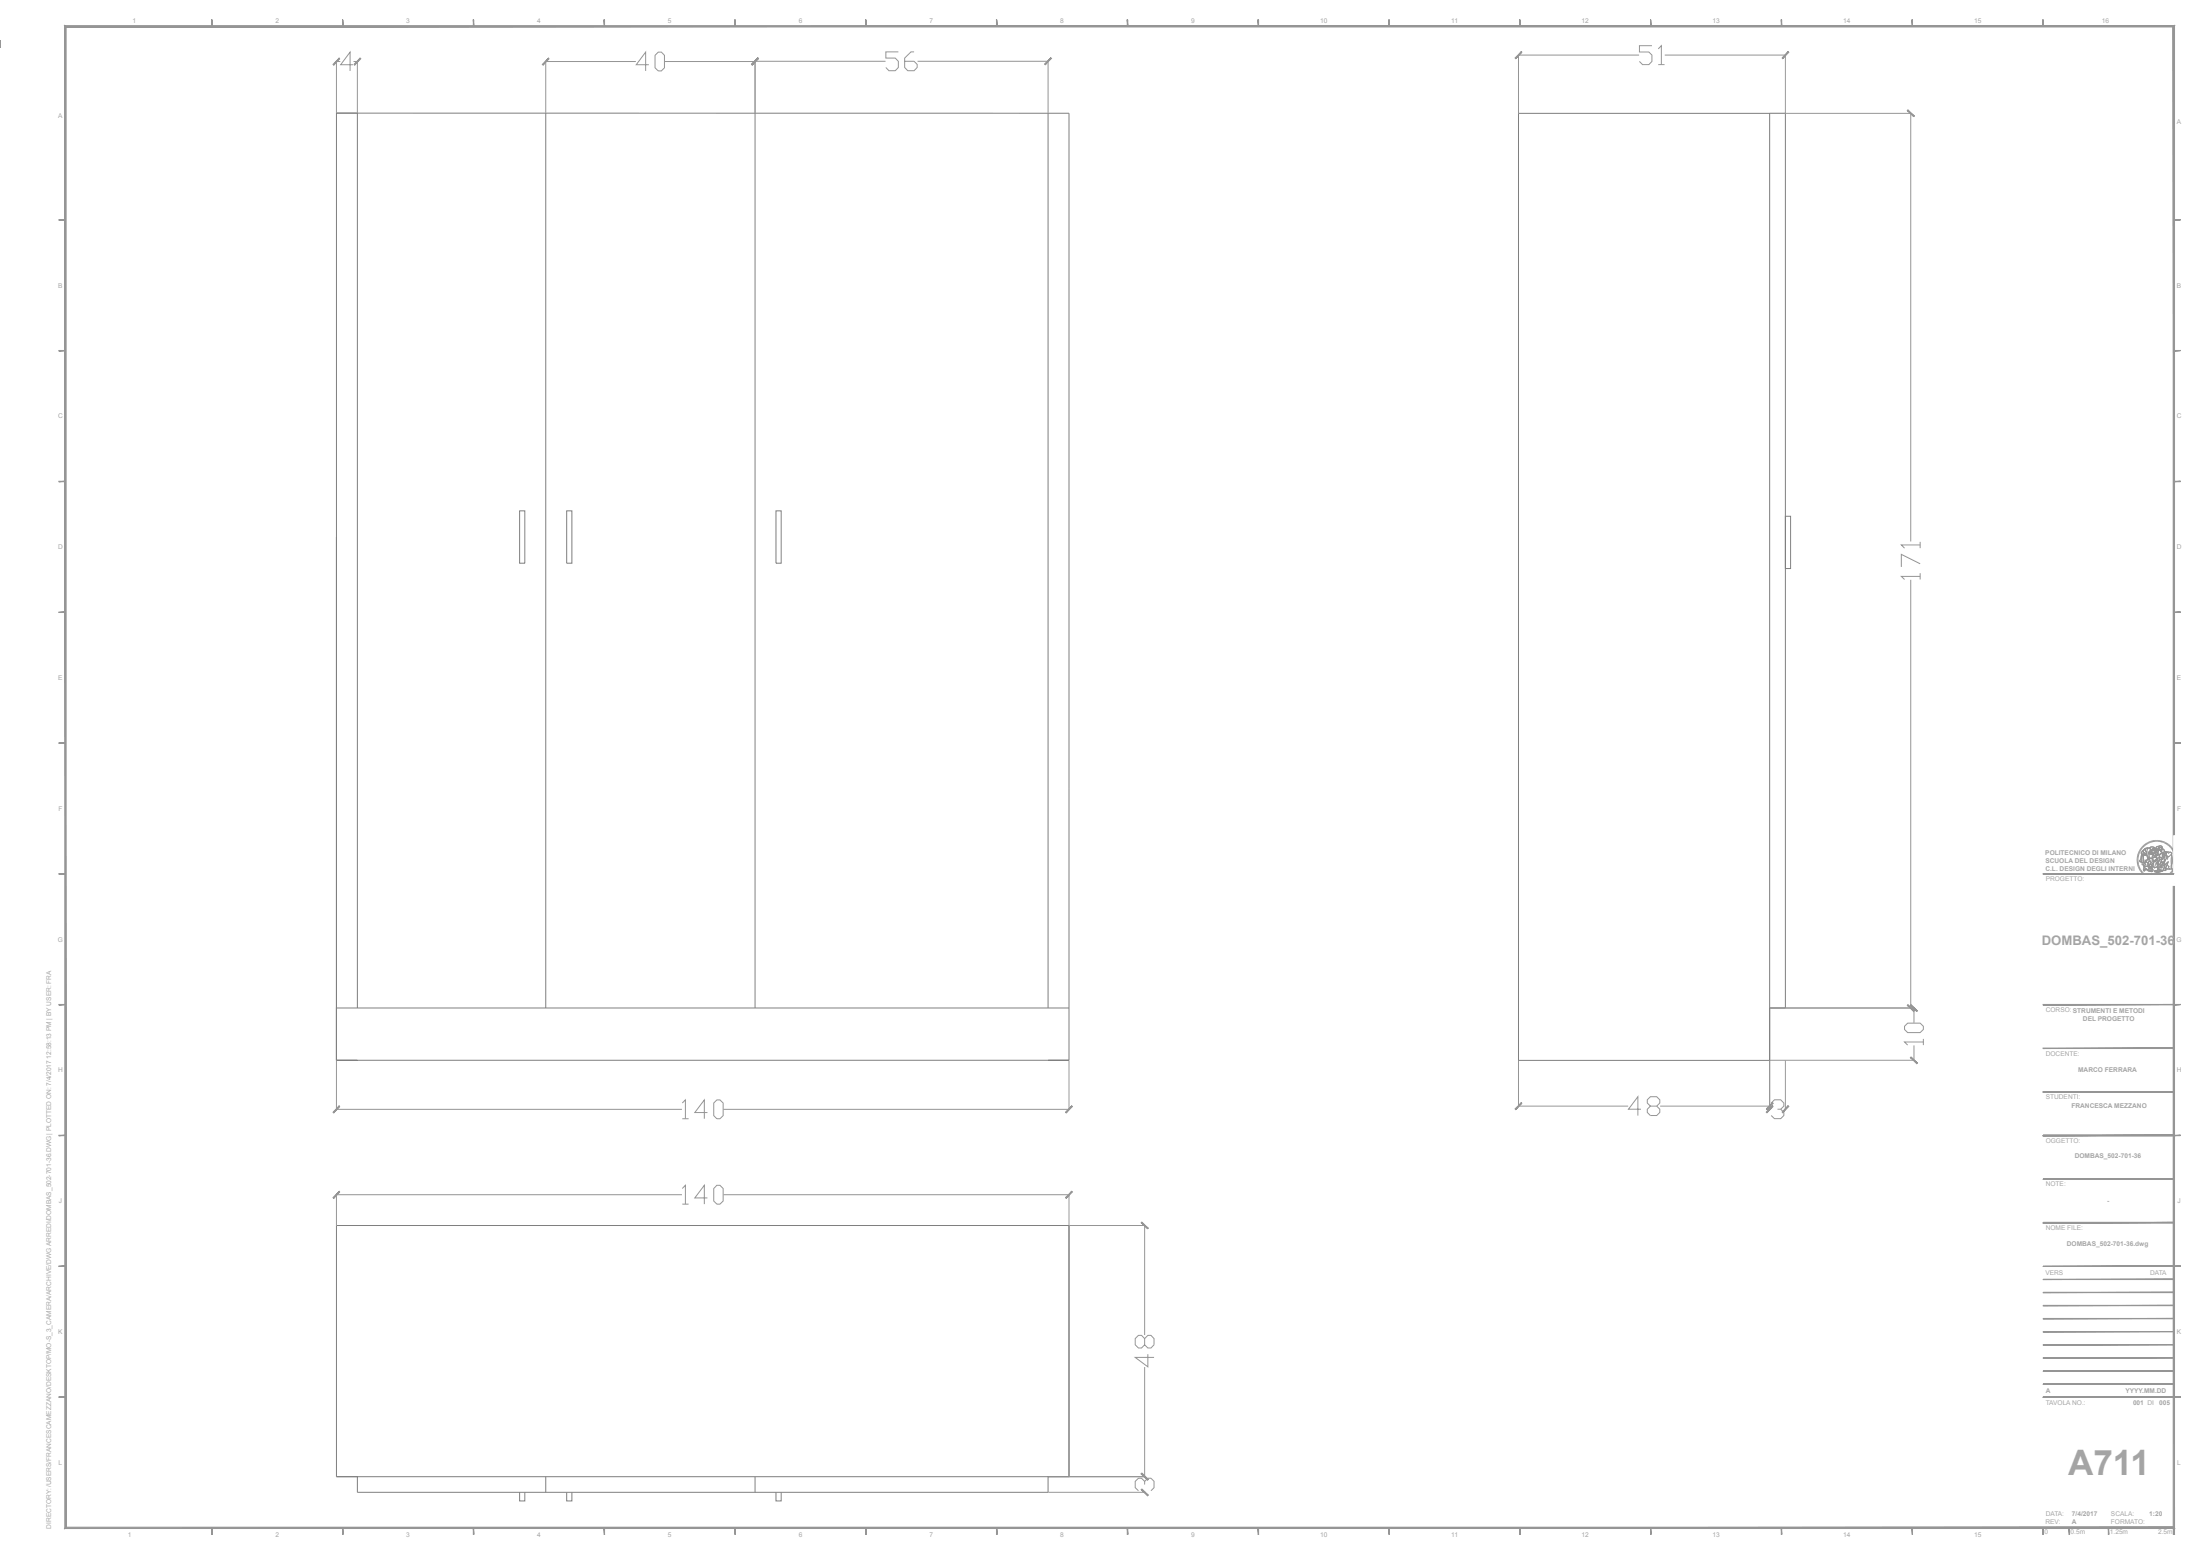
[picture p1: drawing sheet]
<svg xmlns="http://www.w3.org/2000/svg" width="841mm" height="594mm" viewBox="0 0 841 594" stroke-linecap="round" stroke-linejoin="round" font-family="sans-serif">
<g fill="none" stroke="#7f7f7f" stroke-width=".38">
<path d="M128.6 43.2h8v342.1M208.6 43.2v342.1M288.6 43.2v342.1M400.6 43.3v342M580.5 43.3h102v342h-6v20h-96zM676.5 43.3v362M198.6 195.3h2v20h-2zM216.6 195.3h2v20h-2zM296.6 195.3h2v20h-2zM682.5 197.3h2v20h-2zM128.6 205.3v200M408.6 385.3h-280v20"/>
<path d="M128.6 405.3v-362.1l280 .1v362M136.6 405.3h-8h280h-8M408.6 468.4v96.1h-280M408.6 468.4v96.1h-8v5.9h-264v-5.9h-8M408.6 468.4h-280v96.1M198.6 570.4v3.3h2v-3.3M208.6 564.5v5.9M216.6 570.4v3.3h2v-3.3M288.6 564.5v5.9M296.6 570.4v3.3h2v-3.3"/>
</g>
<g fill="none" stroke="#959595" stroke-width=".38">
<path d="M343.4 19.8h-4.8v2.4h3.6l1.2 1.2v2.4l-1.2 1.2h-2.4l-1.2-1.2M349.4 19.8h-1.2l-2.4 2.4v3.6l1.2 1.2h2.4l1.2-1.2v-1.2l-1.2-1.2h-3.6M631.5 17.5h-4.8v2.4h3.6l1.2 1.2v2.4l-1.2 1.2h-2.4l-1.2-1.2M633.9 18.7l1.2-1.2v7.2M128.6 23.4v19.8M128.6 23.5h1.5M135 24.7h-4.8l3.6-4.8v7.2M135.1 23.5h1.5M136.6 23.4v19.8M208.6 23.5h34.5M208.6 23.4v19.8M248 24.7h-4.8l3.6-4.8v7.2"/>
<path d="M250.4 21.1l1.2-1.2h1.2l1.2 1.2v4.8l-1.2 1.2h-1.2l-1.2-1.2zM254.1 23.5h34.5M288.6 23.3v19.9M288.6 23.4h49.9M350.7 23.4h49.9M400.6 23.3v19.9M580.5 21v22.2M580.5 21.1h46.1M633.9 24.7h2.4M636.4 21.1h46.1M682.5 21v22.2M676.6 43.3h54"/>
<path d="M730.4 43.3v163.7M734 215.5l-7.2-3.6v4.8M734 208.3h-7.2l1.3 1.2M734 207.1v2.4M734 219.1v2.4M730.4 221.6v163.7M734 220.3h-7.2l1.3 1.2M816.8 328.7h.7M816.8 328.4h.7M816.8 328l.7 .1M816.9 327.6l.6 .1M816.9 327.3l.7 .1"/>
<path d="M817 326.9l.7 .2M817.1 326.6l.7 .2M817.2 326.2l.6 .3M817.3 325.9l.7 .3M817.5 325.6l.6 .3M817.5 329l-.7 .1M817.5 329.4h-.7M817.5 329.7l-.6 .1M817.6 330l-.7 .1M817.6 325.3l.6 .3M817.6 330.3l-.6 .2M817.7 330.6l-.6 .2"/>
<path d="M817.8 324.9l.6 .4M817.8 330.9l-.6 .3M817.9 331.2l-.6 .3M818 324.6l.6 .4M818.1 331.5l-.7 .3M818.2 324.3l.5 .4M818.2 331.8l-.6 .4M818.4 332.1l-.6 .4M818.4 324l.5 .5M818.5 332.4l-.6 .4M818.6 323.8l.5 .4M818.7 332.7l-.6 .4"/>
<path d="M818.9 323.5l.4 .5M818.9 332.9l-.5 .5M819.1 323.3l.5 .4M819.1 333.2l-.5 .5M819.3 333.4l-.5 .5M819.4 323l.4 .5M819.5 333.7l-.4 .5M819.6 322.8l.4 .5M819.7 333.9l-.4 .5M819.9 322.6l.4 .5M820 334.1l-.4 .6M820.2 322.3l.4 .6"/>
<path d="M820.3 334.3l-.4 .6M820.5 322.2l.3 .6M820.6 334.5l-.4 .6M820.8 322l.3 .6M820.8 334.7l-.3 .6M821.1 334.8l-.3 .6M821.1 321.8l.3 .6M821.4 335l-.3 .6M821.4 321.7l.3 .6M821.7 335.1l-.3 .7M821.8 321.5l.2 .7M822 335.3l-.3 .6"/>
<path d="M822.1 321.4l.2 .7M822.3 335.4l-.2 .6M822.5 321.3l.1 .7M822.6 335.5l-.2 .6M822.8 328.1l.6-.5 .8 .3a.42 .42 0 0 1 .4 .2 .42 .42 0 0 1-.2 .5l-.4 .1a.61 .61 0 0 1-.7 .3 .61 .61 0 0 1-.5-.6zM822.8 321.2l.2 .7M822.9 335.6l-.1 .6M823.2 321.2l.1 .6M823.2 335.6l-.1 .7M823.3 329l.6 .4 .8-1-.8-.7h-.6l-.5 .7-.2-.1 .3-1.1 .2-.2 1.3 .2 .5-.4v-.3l.6 .1 .2 1-.3 .6 .2 .5-1 1.3h-.3l.5 .2-.1 .4 .3-.3-.3 1.1-1.1 .3-.8-.8 .5-1.6M823.5 321.1l.1 .7M823.6 335.6l-.1 .7"/>
<path d="M823.6 332.9l2-.5 1.2 .3-2.1 .6zM823.9 321.1v.7M823.9 335.7l-.1 .7M824.2 335.7v.7M824.2 321.1v.7M824.5 335.7v.7M824.6 321.1v.7M824.7 333.3l2.1-.6v.3l-2.1 .6zM824.8 335.7l.1 .7M825 321.1l-.1 .7M825 331.5l.3-.1 .1 1.1-.3-.6-.3 .7zM825.2 335.7l.1 .7"/>
<path d="M825.3 323.5a.71 .71 0 0 1 .9-.1 .71 .71 0 0 1 .3 .8l-.4 1.3 .3-1.2-.2-.5-.7 .4-.3 .9-.2-.9zM825.3 321.1l-.1 .7M825.5 335.6l.1 .7M825.5 326.6l1.1-.4a.81 .81 0 0 1 1 .6 .81 .81 0 0 1-.7 1 .76 .76 0 0 1-1.2-.2zM825.6 328.6l.8-.1-1.1 2.3v.7l-.5 .6-.1-1zM825.6 324l.6-.2 .2 .5-.3 .5a.48 .48 0 0 1-.6-.2 .48 .48 0 0 1 .1-.6zM825.6 321.2l-.1 .6M825.8 335.6l.1 .6M826 321.2l-.2 .7M826.1 329.6l.2-.1a.41 .41 0 0 1 .5 .2 .41 .41 0 0 1-.1 .6l-.3 .5 .1 .8-.7 .1zM826.1 335.5l.2 .6M826.4 326.2l1.1-.6h.8l-.7 1z"/>
<path d="M826.4 321.3l-.2 .7M826.4 335.4l.2 .7M826.5 324.3l.7 .5 .4 .8a.76 .76 0 0 1-1.3-.1zM826.7 321.4l-.2 .7M826.8 335.3l.2 .7M827 321.5l-.2 .7M827.1 327.6h.3l-.1 .5a1 1 0 0 1-.1 1.2 1 1 0 0 1-1.1 .3l.3-1.1zM827.1 335.2l.2 .7M827.4 321.6l-.3 .7M827.4 335.1l.2 .6M827.5 330.6l1.2-1-.9 2.2a.55 .55 0 0 1 .2 .6 .55 .55 0 0 1-.5 .4 .62 .62 0 0 1-.4-.6 .62 .62 0 0 1 .3-.6zM827.7 334.9l.3 .7"/>
<path d="M827.7 321.8l-.3 .6M827.9 334.8l.4 .5M828 322l-.3 .6M828.2 334.6l.4 .6M828.3 322.1l-.3 .6M828.5 325.8l.5-.1a.75 .75 0 0 1 1 .8l.1 .3a9.2 9.2 0 0 1-.1 4.6l.3 .7h-2.5l.9-2.5-1.5 1.3a5.3 5.3 0 0 1 1.6-3.4l.2-.1-.9-.7zM828.5 334.4l.4 .6M828.6 322.3l-.3 .6M828.8 334.2l.3 .6M828.9 322.5l-.4 .6M829 334l.4 .5M829.2 322.7l-.4 .6"/>
<path d="M829.2 333.8l.5 .5M829.5 322.9l-.5 .5M829.5 333.6l.5 .4M829.7 333.4l.5 .4M829.7 323.2l-.4 .5M829.9 333.1l.5 .4M830 323.4l-.5 .5M830.1 332.8l.5 .4M830.2 323.7l-.5 .5M830.3 332.5l.5 .4M830.5 324l-.5 .4M830.5 332.3l.6 .3"/>
<path d="M830.6 332l.6 .3M830.7 324.3l-.6 .4M830.8 331.7l.6 .3M830.9 324.5l-.6 .4M830.9 331.4l.6 .3M831 331.1l.6 .3M831.1 324.9l-.6 .3M831.1 330.8l.7 .2M831.2 325.2l-.6 .3M831.2 330.5l.7 .1M831.3 330.2l.6 .1M831.3 329.8l.7 .2"/>
<path d="M831.4 325.5l-.6 .3M831.4 329.5l.7 .1M831.4 329h.7M831.4 328.6h.7M831.4 329.2h.7M831.6 325.8l-.7 .3M831.7 326.2l-.7 .2M831.8 326.5l-.7 .2M831.9 326.8l-.7 .2M831.9 327.2l-.6 .1M832 327.6h-.7M832.1 327.9l-.7 .1"/>
<path d="M832.1 328.3h-.7M676.6 385.3h55.2M728.1 392.3l1.1-1.2h4.8l1.3 1.2v1.2l-1.3 1.2h-4.8l-1.1-1.2zM731.7 385.3v5.7M731.7 399.6v5.7M735.3 398.3h-7.2l1.1 1.2M735.3 397.1v2.4M128.6 405.4v18.8M408.6 405.4v18.8M580.5 405.4v17.5M676.5 405.4v18.7M676.6 405.3h55.2"/>
<path d="M682.5 405.4v18.7M128.6 424h132.1M260.8 421.6l1.2-1.2v7.2M260.8 427.6h2.4M270.4 425.3h-4.8l3.6-4.9v7.2M272.8 421.6l1.2-1.2h1.2l1.2 1.2v4.8l-1.2 1.2h-1.2l-1.2-1.2zM276.5 424h132.1M580.5 422.8h41.9M627.3 424h-4.8l3.6-4.8v7.2M630.9 422.8l-1.2-1.2v-1.2l1.2-1.2h2.4l1.2 1.2v1.2l-1.2 1.2h-2.4l-1.2 1.2v1.2l1.2 1.2h2.4l1.2-1.2v-1.2l-1.2-1.2M634.6 422.8h41.9M676.5 424h.5"/>
<path d="M677.1 421.6l1.2-1.2h2.4l1.2 1.2v1.2l-1.2 1.2h-1.2M680.7 424l1.2 1.2v1.2l-1.2 1.2h-2.4l-1.2-1.2M682 424h.5M260.7 456.7l-132.1-.1v11.8M260.8 454.3l1.2-1.2v7.2M270.4 457.9h-4.8l3.6-4.8v7.2M274 453.1h1.2l1.2 1.2v4.8l-1.2 1.2h-1.2l-1.2-1.2v-4.8zM276.5 456.7l132.1-.1v11.8M260.8 460.3h2.4M408.7 468.4h29M437.6 468.4v41.9M437.6 511.7l1.2-1.3h1.2l1.2 1.3v2.3l-1.2 1.3h-1.2l-1.2-1.3v-2.3l-1.2-1.3h-1.2l-1.2 1.3v2.3l1.2 1.3h1.2l1.2-1.3"/>
<path d="M438.8 517.6v4.9l-4.8-3.6h7.2M437.6 522.5v42.4M400.7 564.5h37M400.7 570.4h37M437.6 567.5v-1.3l-1.2-1.2h-1.2l-1.2 1.2v2.4l1.2 1.2M437.6 566.2l1.2-1.2h1.2l1.2 1.2v2.4l-1.2 1.2M437.6 570v.4"/>
</g>
<g fill="#959595" stroke="#959595" stroke-width=".38">
<path d="M129.7 22.2l-2.1 2.7 2.3-2.4zM129.7 22.2l-2.1 2.7-.3-.3z"/>
<path d="M137.7 22.2l-2.4 2.4 .3 .3zM137.7 22.2l.2 .3-2.3 2.4z"/>
<path d="M209.7 22.2l-2.1 2.7 2.3-2.4zM209.7 22.2l-2.1 2.7-.3-.3z"/>
<path d="M287.3 24.6l.2 .3 2.2-2.7zM289.7 22.2l.2 .3-2.4 2.4z"/>
<path d="M289.7 22.1l-2.2 2.6 2.4-2.4zM287.3 24.5l2.4-2.4-2.2 2.6z"/>
<path d="M399.3 24.5l.2 .2 2.2-2.6zM401.7 22.1l.3 .2-2.5 2.4z"/>
<path d="M129.7 422.7l-2.1 2.7 2.3-2.4zM129.7 422.7l-2.1 2.7-.3-.3z"/>
<path d="M407.3 425.1l.2 .3 2.2-2.7zM409.7 422.7l.3 .3-2.5 2.4z"/>
<path d="M581.6 421.5l-2.2 2.6 2.4-2.4zM579.2 423.9l2.4-2.4-2.2 2.6z"/>
<path d="M675.2 423.9l.2 .2 2.2-2.6zM677.6 421.5l.2 .2-2.4 2.4z"/>
<path d="M581.6 19.7l-2.2 2.7 2.4-2.4zM581.6 19.7l-2.2 2.7-.2-.2z"/>
<path d="M683.6 19.7l-2.4 2.5 .2 .2zM683.6 19.7l.2 .3-2.4 2.4z"/>
<path d="M677.6 422.7l-2.2 2.6 2.4-2.4zM677.6 422.7l-2.2 2.6-.2-.2z"/>
<path d="M683.6 422.7l-2.4 2.4 .2 .2zM683.6 422.7l.2 .2-2.4 2.4z"/>
<path d="M730.6 404l-.3 .2 2.7 2.1zM730.3 404.2l2.7 2.1-.3 .3z"/>
<path d="M730.3 384.2l2.4 2.5 .3-.3zM730.3 384.2l.3-.2 2.4 2.4z"/>
<path d="M729.4 384l-.3 .2 2.7 2.2zM729.1 384.2l2.7 2.2-.3 .3z"/>
<path d="M729.1 42.2l2.4 2.4 .3-.2zM729.1 42.2l.3-.2 2.4 2.4z"/>
<path d="M436.3 467.4l2.4 2.4 .2-.3zM436.3 467.4l.2-.3 2.4 2.4z"/>
<path d="M436.5 563.1l-.2 .3 2.6 2.1zM436.3 563.4l2.6 2.1-.2 .3z"/>
<path d="M436.3 563.4l2.4 2.4 .2-.3zM436.5 563.1l2.4 2.4-2.6-2.1z"/>
<path d="M436.5 569.1l-.2 .3 2.6 2.1zM436.3 569.4l2.6 2.1-.2 .3z"/>
<path d="M407.3 457.8l.2 .2 2.2-2.6zM409.7 455.4l.3 .2-2.5 2.4z"/>
<path d="M129.7 455.4l-2.1 2.6 2.3-2.4zM129.7 455.4l-2.1 2.6-.3-.2z"/>
<path d="M831 484.1l2.5-.2zM831 483.9h2.5z"/>
<path d="M831 534.1l2.5-.2zM831 533.9h2.5z"/>
<path d="M430.9 7.6l.2 2.5v-2.5zM430.9 7.6l.2 2.5h-.2z"/>
<path d="M25.3 583.8l-.5 .5 806-.5zM24.8 584.3l806-.5 .5 .5z"/>
<path d="M830.8 10.3v573.5l.5 .5zM830.8 10.3l.5-.5v574.5z"/>
<path d="M25.3 10.3h805.5l.5-.5zM24.8 9.8h806.5l-806 .5z"/>
<path d="M24.8 9.8l.5 574v-573.5zM24.8 9.8l.5 574-.5 .5z"/>
<path d="M380.9 7.6l.2 2.5v-2.5zM380.9 7.6l.2 2.5h-.2z"/>
<path d="M480.9 7.6l.2 2.5v-2.5zM480.9 7.6l.2 2.5h-.2z"/>
<path d="M531 7.6l.1 2.5zM531 7.6l.1 2.5z"/>
<path d="M580.9 7.6l.2 2.5zM580.9 7.6l.2 2.5z"/>
<path d="M630.9 7.6l.2 2.5zM630.9 7.6l.2 2.5z"/>
<path d="M680.9 7.6l.2 2.5zM680.9 7.6l.2 2.5z"/>
<path d="M730.9 7.6l.2 2.5zM730.9 7.6l.2 2.5z"/>
<path d="M780.9 7.6l.2 2.5zM780.9 7.6l.2 2.5z"/>
<path d="M22.5 284.1l2.5-.1zM22.5 284h2.5z"/>
<path d="M22.5 234.1l2.5-.1zM22.5 234h2.5z"/>
<path d="M22.5 184.1l2.5-.1zM22.5 184h2.5z"/>
<path d="M22.5 134.1l2.5-.1zM22.5 134h2.5z"/>
<path d="M22.5 84.1l2.5-.1zM22.5 84h2.5z"/>
<path d="M22.5 384.1l2.5-.2zM22.5 383.9h2.5z"/>
<path d="M22.5 434.1l2.5-.2zM22.5 433.9h2.5z"/>
<path d="M22.5 484.1l2.5-.2zM22.5 483.9h2.5z"/>
<path d="M22.5 534.1l2.5-.2zM22.5 533.9h2.5z"/>
<path d="M22.5 334.1l2.5-.2zM22.5 333.9h2.5z"/>
<path d="M330.9 7.6l.2 2.5zM330.9 7.6l.2 2.5z"/>
<path d="M280.9 7.6l.2 2.5zM280.9 7.6l.2 2.5z"/>
<path d="M230.9 7.6l.2 2.5zM230.9 7.6l.2 2.5z"/>
<path d="M180.9 7.6l.2 2.5zM180.9 7.6l.2 2.5z"/>
<path d="M130.9 7.6l.2 2.5zM130.9 7.6l.2 2.5z"/>
<path d="M80.9 7.6l.2 2.5zM80.9 7.6l.2 2.5z"/>
<path d="M0 15.6l.1 2.5zM0 15.6l.1 2.5z"/>
<path d="M716.5 583.9h60zM716.5 584.1l60-.2z"/>
<path d="M831 284.1l2.5-.1zM831 284h2.5z"/>
<path d="M831 234.1l2.5-.1zM831 234h2.5z"/>
<path d="M831 184.1l2.5-.1zM831 184h2.5z"/>
<path d="M831 134.1l2.5-.1zM831 134h2.5z"/>
<path d="M831 84.1l2.5-.1zM831 84h2.5z"/>
<path d="M831 384.1l2.5-.2zM831 383.9h2.5z"/>
<path d="M831 434.1l2.5-.2zM831 433.9h2.5z"/>
<path d="M831 484.1l2.5-.2zM831 483.9h2.5z"/>
<path d="M831 534.1l2.5-.2zM831 533.9h2.5z"/>
<path d="M831 334.1l2.5-.2zM831 333.9h2.5z"/>
<path d="M430.9 584l.2 2.5v-2.5zM430.9 584l.2 2.5h-.2z"/>
<path d="M380.9 584l.2 2.5v-2.5zM380.9 584l.2 2.5h-.2z"/>
<path d="M480.9 584l.2 2.5v-2.5zM480.9 584l.2 2.5h-.2z"/>
<path d="M531 584l.1 2.5zM531 584l.1 2.5z"/>
<path d="M580.9 584l.2 2.5zM580.9 584l.2 2.5z"/>
<path d="M630.9 584l.2 2.5zM630.9 584l.2 2.5z"/>
<path d="M680.9 584l.2 2.5zM680.9 584l.2 2.5z"/>
<path d="M730.9 584l.2 2.5zM730.9 584l.2 2.5z"/>
<path d="M330.9 584l.2 2.5zM330.9 584l.2 2.5z"/>
<path d="M280.9 584l.2 2.5zM280.9 584l.2 2.5z"/>
<path d="M230.9 584l.2 2.5zM230.9 584l.2 2.5z"/>
<path d="M180.9 584l.2 2.5zM180.9 584l.2 2.5z"/>
<path d="M130.9 584l.2 2.5zM130.9 584l.2 2.5z"/>
<path d="M80.9 584l.2 2.5zM80.9 584l.2 2.5z"/>
<path d="M780.9 584l.2 2.5zM780.9 584l.2 2.5z"/>
</g>
<path d="M824.3 329.9l.3 .1 .2-.6 .5-.2-.5 1.4v-.4z" fill="none" stroke="#959595" stroke-width=".38"/>
<g fill="none" stroke="#959595" stroke-width=".38">
<path d="M818.7 326.3l1.4 .3 .5-.3 .1 .6-1.8-.1zM818.9 326.8l-.8 2.6 .4 .1M818.9 325.4l.4-.3 .1 .8 1.2 .4-.5 .3-1.2-.1-.4-.6zM819 327l.6-.1-.3 .5-.1 2.4-.7-.3zM819.5 324.8l.5-.5 1.3-.1-.8 .1a.7 .7 0 0 0-.5 .8 .7 .7 0 0 0 .6 .6v.6l-1.2-.4zM819.5 330.8l1 .4 .6-.2 .4 1 .2-.2 .3 .3-.1-.5 .2 .4-.1-.5 .4 .2-.7-.8a.45 .45 0 0 1 .4-.6 .45 .45 0 0 1 .4 .6l.2 .5a.88 .88 0 0 1-.2 1.3 .88 .88 0 0 1-1.3-.2l-1.5-1zM819.5 327l1.2-.1 .6 1.1-.1 .5-.3 .2a.54 .54 0 0 0-.7 .1 .54 .54 0 0 0 0 .7l-.3 .3a.48 .48 0 0 1-.5-.1 .48 .48 0 0 1-.1-.6zM819.6 331.5l1.6 1a1.01 1.01 0 0 0 1.6-.4 .72 .72 0 0 1 0 1 .72 .72 0 0 1-1.1-.1l-.5-.1a.99 .99 0 0 0-1.5-.4l.1 .3a.39 .39 0 0 1-.5-.2 .39 .39 0 0 1 .2-.5zM820 329l1.2-.5 .5 .2a.55 .55 0 0 1 .3-.6 .55 .55 0 0 1 .6 .2l.2 .1a1.06 1.06 0 0 1 .5 1.4 1.06 1.06 0 0 1-1.4 .5l.3-.4a.54 .54 0 0 0-.6-.7 .54 .54 0 0 0-.4 .8l-.7-.7-.5 .1zM820 329.6l.5-.3 .1 .2a.88 .88 0 0 1 .7 .8 .88 .88 0 0 1-.6 .9l-.9-.2-.4-.3v-.3l.6-.2zM820.3 324.5l.5-.2a.81 .81 0 0 1 1.2 .3 .81 .81 0 0 1-.5 1.1l-.2 .4 .2 .6a1.1 1.1 0 0 0 .7 1.4l-.4 .1a.37 .37 0 0 1-.2 .5 .37 .37 0 0 1-.4-.2 .37 .37 0 0 1 .1-.5l-.6-1.1-.1-1.4-.6-.5zM820.7 326.9h-1.6a.86 .86 0 0 0-.7 1.2l-.6 1 .3 .3"/>
<path d="M821.4 329.4l.3-.2 .6 .4-.7 1.4 .8 .7-.4-.2 .1 .5-.2-.4 .1 .5-.3-.3-.2 .2-.3-.7zM821.6 326l.7-.3 .3 .3-.4 .2 .2 .4-.6-.1zM821.6 325.5l.9-.4-.1 .6-1.1 .5zM821.9 324l1.1-.3 .8 .7-.2 .1-.4-.2-.8 .5-.7-.5zM822 324.5l.5 .3 .7-.5 .3 .2-.6 .8-1-.1zM822.3 326l.9 .1-.5 .6a.4 .4 0 0 1-.4-.2 .4 .4 0 0 1 0-.5zM822.7 326l.5 .1-.2 .2a.34 .34 0 0 1-.3 .4 .34 .34 0 0 1-.4-.3 .34 .34 0 0 1 .3-.4l.2 .1-.3 .1M822.8 331l.8 .6M823.1 324.6l.2 .2M823.2 324.7l-.1 .1M823.2 329l1.2-.5-.1 .3a.5 .5 0 0 1-.3 .5 .5 .5 0 0 1-.6-.1zM823.5 324.9l.9-.2a.33 .33 0 0 1-.2 .5 .33 .33 0 0 1-.4-.3z"/>
<path d="M823.6 332.9l1.1 .4v.3l-1.1-.4zM823.6 325.6l1 .1 .4 .8-.2 .4-.3-.3 .2-.5a.48 .48 0 0 0-.7-.5 .48 .48 0 0 0-.1 .8 .44 .44 0 0 1-.1 .8 .44 .44 0 0 1-.6-.5zM823.9 325.6h.4l.4 .4-.3 1.1h-.5zM823.9 330.1l-.3 1.6 1.1-.3M824 324.4l.7 .1 .1 .4-.9-.2zM824 328.8l.2 .1M824.1 328.9h.1M824.3 324.8l-.8 .1h.3a.32 .32 0 0 0 .4 .3 .32 .32 0 0 0 .1-.5l.1 .2M824.9 324.5l.1 .4M824.9 326.5l.1-1.5-.3-.4a.58 .58 0 0 1-.4-.8 .58 .58 0 0 1 1-.1l-.1 1.4 .2-.6 .2 .4 .5-.1v.7l.1-.2a.67 .67 0 0 1 .2 .8 .67 .67 0 0 1-.6 .4l-.3 .2M825.5 324.3h.3M825.7 324.3v.1"/>
<path d="M826 324.5h.2M826.1 324.5h.1M826.3 327.8h.1M826.5 327.7l-.3 .1M827.2 329.5a.92 .92 0 0 0-1.1 .2 .92 .92 0 0 0-.1 1 .51 .51 0 0 0-.2 .7 .51 .51 0 0 0 .7 .2l-.1-.8 .5-1.3M828.6 325.6l-.5 1.1 .9 .7M828.8 327.6l-.3 1M828.9 331l.2 .8 .5 .4M830 326.6a11.3 11.3 0 0 1 0 5.1l.3 .4h-2.5"/>
</g>
<g fill="none" stroke="#959595" stroke-width=".38">
<path d="M818.7 326.3v.5M819.1 326.9l-.3 .6-.3 2 .7 .3M819.4 330.5l.3 .5h1.4M819.5 330.8l.1 .6 .7 .6 1.9 .9M819.6 327l-.3 .4 .1 2.3M819.7 331.5l-.1 .1a.73 .73 0 0 0 .2 1.3v-.5a1.02 1.02 0 0 1 1.4 .5 1.24 1.24 0 0 0 1.8-.2l-.2-.6M819.8 329.9a.48 .48 0 0 0-.7-.1 .48 .48 0 0 0 .1 .8 .71 .71 0 0 1 .7-.4 .71 .71 0 0 1 .6 .6M820.4 329.2l.7 .8M820.5 329.3l-.6 .5 .1 .4M820.8 327.2l.3 1.4M821.1 324.5l-.5 1.9 .7 1.7a.36 .36 0 0 0-.1 .4 .36 .36 0 0 0 .5 .2 .36 .36 0 0 0 .1-.5l.4-.1-.2-.1a.9 .9 0 0 1-.5-1.3 1.66 1.66 0 0 1 .6-1.8 1.07 1.07 0 0 0-1.5-.7 1.06 1.06 0 0 0-1.2 .5 1.06 1.06 0 0 0 .3 1.3l.9 .3-.5 .3-1.2-.1a.85 .85 0 0 1 .4-1.4M821.2 328.5l-.3 .2a.53 .53 0 0 0-.7 .1 .53 .53 0 0 0 0 .7"/>
<path d="M821.3 324.2l-.8 .1-.5 .5 .1 .4 .5 .3M821.4 329.4l.3-.2 .6 .4-.7 1.4 .8 .7-.4-.1 .2 .4-.3-.4 .1 .5-.3-.3-.2 .2-.3-.7zM821.6 326l.2 .5 .6 .1M821.7 324.3l.6-.6 1 .1a.36 .36 0 0 1 .4 .2 .36 .36 0 0 1-.2 .5l-.3-.2-.5 .4-.7-.1M822.2 328.1l.7 .3M822.3 330.4l.4 1a.83 .83 0 0 1 0 1 .83 .83 0 0 1-.9 .3M822.4 325.7l.2 .3M822.5 325.5l-1.2 .7M822.5 329l-.8 .2M822.5 325.1l-.3 .5M822.6 328.7l.8 .4M822.8 329.1l.1 1-.6 .3-.3-.1"/>
<path d="M822.8 328.4l.6-.8 1 .3 .2 .7-1.3 .4M822.9 328.4l.1 .2a.9 .9 0 0 1-.1 1.5M823 325.1h.1M823.1 330.3l.1 1M823.1 327l-.5 1.3M823.3 329.8l-.7 1.4M823.5 324.5l-.6 .8-.9-.1M823.6 332.9l2-.5 1.2 .3-2.1 .6zM823.9 324.7a.39 .39 0 0 1 .6-.4 .39 .39 0 0 1 0 .7M823.9 329.2h.1M824.1 329.1h.1M824.2 325.8l-.2 .1"/>
<path d="M824.3 327.2v.7M824.4 328.6l-.1 .2a.48 .48 0 0 1-.4 .5 .48 .48 0 0 1-.5-.3M824.4 325.7l.1 .4M824.5 325.9a.45 .45 0 0 0-.7-.2 .45 .45 0 0 0 .1 .7 .48 .48 0 0 1 0 .7 .48 .48 0 0 1-.7-.1 .48 .48 0 0 1 .1-.7l.4-.7 .6-.1 .5 .4 .2 .8-.3 .2-.1-.3M824.7 326.2l-.3 .1M824.7 326a.43 .43 0 0 1-.1 .7 .43 .43 0 0 1-.7-.2M824.7 326.9l-.8 .3M824.7 333.3v.2M824.8 329.8v.2l.2-.2M824.8 324.9l.2 .1-.2 1.1M824.8 330.1l-.1 .4 .3-.2M825 327.5l-.2 1.3"/>
<path d="M825 326.7l.5 .2M825.1 328.6l-.3 .8M825.2 329.2l-.6 .8h-.3l.5 .2M825.3 327.6l-.5 .8M825.3 323.5a.71 .71 0 0 1 .9-.1 .71 .71 0 0 1 .3 .8l-.4 1.3 .3-1.2a.5 .5 0 0 0-.5-.4 .5 .5 0 0 0-.5 .4l-.2 .8-.2-.9zM825.3 323.5a.8 .8 0 0 0-1.1 .8M825.4 324.5l.2 .4 .5-.1M825.6 328.7l-.9 2.4 .1 1 .5-.7 .2 1.4-.4-.9-.4 1.1 .2-.9M825.6 324.7l.2 .1M825.6 327.6l-.2 .5 .1 .5 1.1-.2 .3-.5M825.7 324.6l.1 .1M826.3 325.3l.3 .6"/>
<path d="M826.4 328.5l-1.1 2.3v.8M826.5 324.3l1 1M826.5 328v.1M826.8 332.7v.3l-2.1 .6-1.1-.4v-.3M827.1 325.2l.6 .4M827.1 327.3l-.1 .5M827.1 326.4l.5 .4M827.2 330.8l.2 .4M827.4 327.6l-.3 2.2a1.83 1.83 0 0 0 0 2.2l.1 .1M827.6 326.6a1.03 1.03 0 0 1 .6-.9 1.03 1.03 0 0 1 1.1 .1l.8 .3-.6 .9a1.08 1.08 0 0 1-1 .5 1.08 1.08 0 0 1-.9-.7M827.6 326.8l-.8 1.3-.7-.2a.71 .71 0 0 1-.5-1.1 .71 .71 0 0 1 1.1-.1v.1a.3 .3 0 0 0-.2 .4 .3 .3 0 0 0 .4 .1l.3-.7-.7-.4-.7 .2-.3 .7M827.7 328.4v.5"/>
<path d="M828.1 327.5l-.9 .1M828.1 331.7l.6 .5M828.3 325.6h-.8l-1.1 .6M828.5 330.6l.8 .8M828.6 327.5l-1.1 1.8-.3 1.7 1.9-1.5M828.7 329.6l-.9 2.2a.56 .56 0 0 1 .2 .5 .56 .56 0 0 1-.4 .5 .61 .61 0 0 1-.5-.5 .61 .61 0 0 1 .3-.7l.2-1M829.2 326.1l-.3 .3M830 327.7v3.3"/>
</g>
<g fill="#fff" stroke="#fff" stroke-width=".38">
<path d="M806 334l30.8 4.3h-30.8z"/>
<path d="M806 334h25l5.8 4.3z"/>
<path d="M831 319.5h5.8l-5.8 14.5z"/>
<path d="M836.8 319.5v18.8l-5.8-4.3z"/>
</g>
<path d="M806 334h25v-14.5h5.8v18.8h-30.8z" fill="none" stroke="#fff" stroke-width=".38"/>
<g fill="#959595" stroke="#959595" stroke-width=".38">
<path d="M831 534.1l2.5-.2zM831 533.9h2.5z"/>
<path d="M781 533.9h50zM781 534.1l50-.2z"/>
<path d="M781 533.9h50zM781 534.1l50-.2z"/>
<path d="M781 529h50zM781 529.1l50-.1z"/>
<path d="M781 524h50zM781 524.1l50-.1z"/>
<path d="M781 518.9h50zM781 519.1l50-.2z"/>
<path d="M781 513.9h50zM781 514.1l50-.2z"/>
<path d="M781 509h50zM781 509.1l50-.1z"/>
<path d="M781 504h50zM781 504.1l50-.1z"/>
<path d="M781 499h50zM781 499.1l50-.1z"/>
<path d="M781 494h50zM781 494.1l50-.1z"/>
<path d="M781 400.8l50-.2zM781 400.6h50z"/>
<path d="M781 417.5h50v-.2zM781 417.3h50l-50 .2z"/>
<path d="M781 417.3v.2l50-.2zM781 417.5l50-.2v.2z"/>
<path d="M781 433.9h50zM781 434.1l50-.2z"/>
<path d="M781 334.1l50-.2zM781 333.9h50z"/>
<path d="M781 433.9h50zM781 434.1l50-.2z"/>
<path d="M781 450.6h50zM781 450.8l50-.2z"/>
<path d="M781 433.9h50zM781 434.1l50-.2z"/>
<path d="M781 433.9h50zM781 434.1l50-.2z"/>
<path d="M781 384.1l50-.2zM781 383.9h50z"/>
<path d="M781 467.3v.2l50-.2zM781 467.5l50-.2v.2z"/>
<path d="M781 467.3v.2l50-.2zM781 467.5l50-.2v.2z"/>
<path d="M781 489h50zM781 489.1l50-.1z"/>
<path d="M781 483.9h50zM781 484.1l50-.2z"/>
<path d="M831 534.1l2.5-.2zM831 533.9h2.5z"/>
<path d="M780.9 584l.2 2.5zM780.9 584l.2 2.5z"/>
<path d="M790.9 584l.2 2.5v-2.5zM790.9 584l.2 2.5h-.2z"/>
<path d="M805.9 584l.2 2.5zM805.9 584l.2 2.5z"/>
<path d="M830.8 584l.5 2.5v-2.5zM830.8 584l.5 2.5h-.5z"/>
</g>
<text font-size="13.4" fill="#a5a5a5" x="790.6" y="563.8">A711</text>
<text font-size="5" fill="#a5a5a5" x="780.5" y="361.3">DOMBAS_502-701-36</text>
<g font-size="2.5" fill="#a5a5a5">
<text x="50.7" y="8.9">1</text>
<text x="105.3" y="8.9">2</text>
<text x="155.3" y="8.9">3</text>
<text x="205.3" y="8.9">4</text>
<text x="255.3" y="8.9">5</text>
<text x="305.3" y="8.9">6</text>
<text x="355.3" y="8.9">7</text>
<text x="405.3" y="8.9">8</text>
<text x="455.3" y="8.9">9</text>
<text x="504.6" y="8.9">10</text>
<text x="554.7" y="8.9">11</text>
<text x="604.6" y="8.9">12</text>
<text x="654.6" y="8.9">13</text>
<text x="704.6" y="8.9">14</text>
<text x="754.6" y="8.9">15</text>
<text x="803.5" y="8.9">16</text>
<text x="22.3" y="45">A</text>
<text x="832.2" y="47.2">A</text>
<text x="22.3" y="109.9">B</text>
<text x="832.2" y="109.9">B</text>
<text x="22.2" y="160">C</text>
<text x="832.1" y="160">C</text>
<text x="22.2" y="210">D</text>
<text x="832.1" y="210">D</text>
<text x="22.3" y="259.9">E</text>
<text x="832.2" y="259.9">E</text>
<text x="22.4" y="309.9">F</text>
<text x="832.2" y="309.9">F</text>
<text x="781.9" y="327">POLITECNICO DI MILANO</text>
<text x="781.9" y="330">SCUOLA DEL DESIGN</text>
<text x="781.9" y="333">C.L. DESIGN DEGLI INTERNI</text>
<text x="782" y="336.8">PROGETTO:</text>
<text x="22.1" y="359.9">G</text>
<text x="832" y="359.9">G</text>
<text x="782" y="386.8">CORSO: STRUMENTI E METODI</text>
<text x="796.3" y="390.2">DEL PROGETTO</text>
<text x="782" y="403.5">DOCENTE:</text>
<text x="22.2" y="409.9">H</text>
<text x="794.4" y="409.9">MARCO FERRARA</text>
<text x="832.1" y="409.9">H</text>
<text x="782" y="420.1">STUDENTI:</text>
<text x="791.9" y="423.6">FRANCESCA MEZZANO</text>
<text x="782" y="436.8">OGGETTO:</text>
<text x="793.1" y="442.8">DOMBAS_502-701-36</text>
<text x="782" y="453.5">NOTE:</text>
<text x="22.5" y="459.9">J</text>
<text x="805.5" y="459.9">-</text>
<text x="832.4" y="459.9">J</text>
<text x="782" y="470.1">NOME FILE:</text>
<text x="790.1" y="476.4">DOMBAS_502-701-36.dwg</text>
<text x="781.9" y="487.4">VERS</text>
<text x="821.9" y="487.4">DATA</text>
<text x="22.3" y="509.9">K</text>
<text x="832.2" y="509.9">K</text>
<text x="782" y="532.4">A</text>
<text x="812.5" y="532.4">YYYY.MM.DD</text>
<text x="782" y="536.9">TAVOLA NO.:</text>
<text x="815.4" y="536.9">001 DI</text>
<text x="825.3" y="536.9">005</text>
<text x="22.4" y="559.9">L</text>
<text x="832.3" y="559.9">L</text>
<text x="782" y="579.5">DATA:</text>
<text x="792" y="579.4">7/4/2017</text>
<text x="807" y="579.4">SCALA:</text>
<text x="821.6" y="579.4">1:20</text>
<text x="19.6" y="584.3" transform="rotate(-90 19.6 584.3)">DIRECTORY: /USERS/FRANCESCAMEZZANO/DESKTOP/MO-S_3_CAMERA/ARCHIVE/DWG ARREDI/DOMBAS_502-701-36.DWG | PLOTTED ON: 7/4/2017 12:58:13 PM | BY USER: FRA</text>
<text x="48.8" y="587.4">1</text>
<text x="105.3" y="587.4">2</text>
<text x="155.3" y="587.4">3</text>
<text x="205.3" y="587.4">4</text>
<text x="255.3" y="587.4">5</text>
<text x="305.3" y="587.4">6</text>
<text x="355.3" y="587.4">7</text>
<text x="405.3" y="587.4">8</text>
<text x="455.3" y="587.4">9</text>
<text x="504.6" y="587.4">10</text>
<text x="554.7" y="587.4">11</text>
<text x="604.6" y="587.4">12</text>
<text x="654.6" y="587.4">13</text>
<text x="704.6" y="587.4">14</text>
<text x="754.6" y="587.4">15</text>
<text x="781.5" y="586.5">0</text>
<text x="781.9" y="582.4">REV:</text>
<text x="791.5" y="586.5">0.5m</text>
<text x="792" y="582.4">A</text>
<text x="806.5" y="586.5">1.25m</text>
<text x="807" y="582.4">FORMATO:</text>
<text x="825" y="586.5">2.5m</text>
</g>
</svg>
